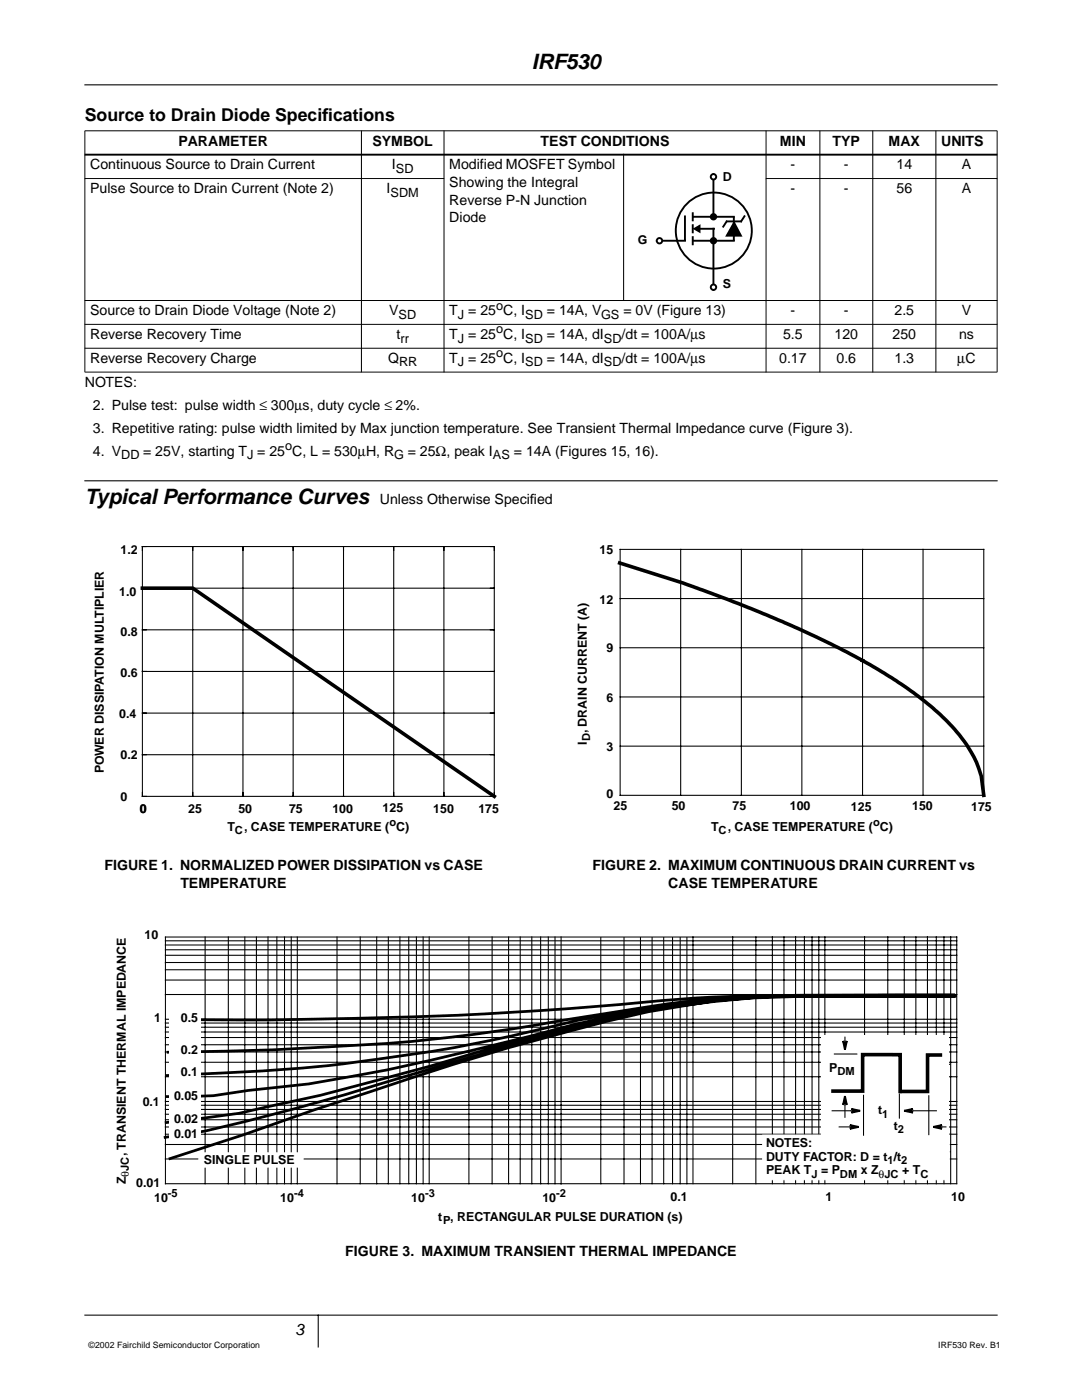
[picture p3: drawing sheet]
<svg xmlns="http://www.w3.org/2000/svg" width="216mm" height="279mm" viewBox="0 0 216 279" stroke-linecap="round" stroke-linejoin="round" font-family="sans-serif">
<path d="M16.9 16.9h182.1M16.9 262.5h182.1M63.5 262.5v6.3" fill="none" stroke="#000" stroke-width=".21"/>
<path d="M16.9 95.6h182.1v2.1h-182.1z" fill-rule="evenodd" fill="#fff"/>
<path d="M16.9 96h182.1z" fill="#fff" stroke="#000" stroke-width=".21"/>
<g fill="#000" stroke="#000" stroke-width=".2">
<path d="M16.9 35.6h71.7zM16.9 26.1h182.1zM152.8 35.6h46.2zM16.9 60h182.1zM16.9 26.1v48.1zM72.1 26.1v48.2zM88.6 26.1v48.2zM124.4 30.7v29.3zM152.9 26.1v48.2zM163.6 26.1v48.2zM174.2 26.1v48.2zM186.7 26.1v48.2z"/>
<path d="M199 26.1v48.1zM16.9 64.7h182.1zM16.9 69.5h182.1zM16.9 74.3h182.1z"/>
</g>
<path d="M16.9 30.9h182.1z" fill="#000" stroke="#000" stroke-width=".38"/>
<path d="M137.5 40.3a7.6 7.6 0 0 1 4.9-1.9v7.6v-7.6a7.6 7.6 0 0 1 7.3 9.8 7.6 7.6 0 0 1-11.4 4.2 7.6 7.6 0 0 1-.8-12.1z" fill="#fff"/>
<circle cx="142.4" cy="46" r="7.6" fill="none" stroke="#000" stroke-width=".38"/>
<g fill="#fff" stroke="#000" stroke-width=".38">
<path d="M142.4 34.7v8.5z"/>
<path d="M142.4 45.7v12.2z"/>
<path d="M131.1 48h5.6z"/>
<path d="M138.2 42.6v1.4z"/>
<path d="M138.4 48h8z"/>
</g>
<path d="M138.6 45.7l1-.6v1.1z" fill="none" stroke="#000" stroke-width=".38"/>
<path d="M138.6 45.7l1-.6v1.1z" fill="#000"/>
<g fill="#fff" stroke="#000" stroke-width=".38">
<path d="M139.8 45.7h2.7z"/>
<path d="M138.4 43.3h8z"/>
<path d="M146.4 43.4v4.5z"/>
<path d="M145 44.2l-.7 1z"/>
</g>
<path d="M136.7 43.2v4.7zM138.2 44.9v1.5zM138.2 47.3v1.5zM146.5 44.4l1.3 2.6h-2.8zM145 44.2h2.9zM148.5 43.2l-.6 1z" fill="#000" stroke="#000" stroke-width=".38"/>
<path d="M141.9 43l.5-.3v.6v-.6a.55 .55 0 0 1 .5 .7 .55 .55 0 0 1-.7 .4 .55 .55 0 0 1-.3-.8zM141.9 47.8l.5-.3v.5v-.5a.55 .55 0 0 1 .5 .6 .55 .55 0 0 1-.7 .5 .55 .55 0 0 1-.3-.8z" fill="#000"/>
<g fill="none" stroke="#000" stroke-width=".38">
<circle cx="142.4" cy="43.3" r=".54"/>
<circle cx="142.4" cy="48" r=".54"/>
</g>
<path d="M142.1 34.8l.3-.1v.6v-.6a.55 .55 0 0 1 .5 .8 .55 .55 0 0 1-.9 .2 .55 .55 0 0 1 .1-.9z" fill="#fff"/>
<circle cx="142.4" cy="35.3" r=".54" fill="none" stroke="#000" stroke-width=".38"/>
<path d="M142.1 56.8h.3v.5v-.5a.55 .55 0 0 1 .5 .7 .55 .55 0 0 1-.9 .2 .55 .55 0 0 1 .1-.9z" fill="#fff"/>
<circle cx="142.4" cy="57.3" r=".54" fill="none" stroke="#000" stroke-width=".38"/>
<path d="M131.1 47.8l.5-.3v.5v-.5a.55 .55 0 0 1 .5 .6 .55 .55 0 0 1-.7 .5 .55 .55 0 0 1-.3-.8z" fill="#fff"/>
<circle cx="131.6" cy="48" r=".54" fill="none" stroke="#000" stroke-width=".38"/>
<g fill="none" stroke="#000" stroke-width=".21">
<path d="M28.4 117.4h70.2M28.4 109.1h70.2v49.8h-70.2zM38.5 109.1v49.8M48.5 109.1v49.8M58.5 109.1v49.8M68.5 109.1v49.8M78.6 109.1v49.8M88.6 109.1v49.8M123.7 119.5h72.6M123.7 109.6h72.6v49.1h-72.6zM135.8 109.6v49.1M147.9 109.6v49.1"/>
<path d="M160 109.6v49.1M172.1 109.6v49.1M184.2 109.6v49.1M28.4 134h70.2M28.4 125.7h70.2M123.7 139.1h72.6M123.7 129.3h72.6M28.4 150.6h70.2M28.4 142.3h70.2M123.7 148.9h72.6M33 187h157.9v49.2h-157.9zM33 198.5h157.9"/>
<path d="M33 195.6h157.9M33 193.5h157.9M33 192.1h157.9M33 190.6h157.9M33 189.5h157.9M33 188.6h157.9M33 187.8h157.9M40.9 187v49.2M45.6 187v49.2M48.9 187v49.2M51.2 187v49.2M53.5 187v49.2"/>
<path d="M55.2 187v49.2M56.8 187v49.2M58.1 187v49.2M59.3 187v49.2M67.2 187v49.2M71.9 187v49.2M75.2 187v49.2M77.5 187v49.2M79.8 187v49.2M81.6 187v49.2M83.1 187v49.2M84.4 187v49.2"/>
<path d="M85.6 187v49.2M93.6 187v49.2M98.2 187v49.2M101.5 187v49.2M103.8 187v49.2M106.1 187v49.2M107.9 187v49.2M109.4 187v49.2M110.7 187v49.2M112 187v49.2M119.9 187.1v49.1M124.5 187.1v49.1"/>
<path d="M127.8 187.1v49.1M130.1 187.1v49.1M132.4 187.1v49.1M134.2 187.1v49.1M135.7 187.1v49.1M137.1 187.1v49.1M138.3 187v49.2M146.2 187v49.2M150.8 187v49.2M154.1 187v49.2M156.4 187v49.2M158.7 187v49.2"/>
<path d="M160.5 187v49.2M162 187v49.2M163.4 187v49.2M164.6 187v49.2M172.5 187v49.2M177.1 187v49.2M180.4 187v49.2M182.7 187v49.2M185.1 187v49.2M186.8 187v49.2M188.4 187v49.2M189.7 187v49.2"/>
<path d="M33 219.8h157.9M33 214.9h157.9M33 212h157.9M33 209.9h157.9M33 208.5h157.9M33 207.1h157.9M33 206h157.9M33 205h157.9M33 204.2h157.9M33 203.4h157.9M183.4 212.4h6.1M33 231.3h157.9"/>
<path d="M33 228.4h157.9M33 226.4h157.9M33 224.9h157.9M33 223.5h157.9M33 222.4h157.9M33 221.4h157.9M33 220.6h157.9M183.4 229.9h6.2"/>
</g>
<path d="M28.4 117.4h10.1l60.1 41.5M123.6 112.4l12.7 4 11.1 4.1 8.7 3.6 11.2 5.2 6.3 3.3 3.3 2.1a59.7 59.7 0 0 1 14.5 12 24.1 24.1 0 0 1 4.4 8.2l.5 3.8" fill="none" stroke="#000" stroke-width=".72"/>
<path d="M189.9 198.7h-31.4l-9.4 .4-6.7 .5a220.5 220.5 0 0 0-37.7 7.7l-18.9 5.5-21.8 5.8-16.3 3.6-14.5 1.8M190 198.7l-35.5 .1-11.6 .9-6.6 1.1a195.1 195.1 0 0 0-23.2 5.1 531.6 531.6 0 0 0-39.4 12l-11 3.6-14 4.9-14.8 4.8M190.3 198.5l-16.7 .1a346.7 346.7 0 0 0-30.9 .7 388.8 388.8 0 0 0-27 3.8l-11.9 2-11.8 1.7a494.9 494.9 0 0 1-37.5 2.7l-21 .5M190.3 198.8h-29.4l-10.8 .4-7.5 .7-18.3 2.4-9.8 2.2a516.2 516.2 0 0 1-52.9 11.8l-12.1 1.3-6.9 1.1-9.3 .1M190.5 198.8h-31.3a154.5 154.5 0 0 0-30.4 2.5l-3.3 .5a178.5 178.5 0 0 0-20.4 4.2l-4.1 1a339.7 339.7 0 0 1-61.6 7.4l-6.1 .2M190.5 198.6l-26.4 .1a176.5 176.5 0 0 0-33.5 2.6 583.9 583.9 0 0 0-42 11.2l-12.6 3.8a470.3 470.3 0 0 1-35.1 9.4l-7.9 1.3M190.7 198.7l-42.6 .1-8.8 .3-27.4 2.3-19.7 1.2-17.1 .5-20.1 .4h-20.1" fill="none" stroke="#000" stroke-width=".55"/>
<path d="M152.2 226.5h37.2v8.9h-37.2z" fill-rule="evenodd" fill="#fff" stroke="#fff" stroke-width=".21"/>
<path d="M163.9 206.7h25.5v20.4h-25.5z" fill-rule="evenodd" fill="#fff"/>
<path d="M166.2 217.8h5.9v-7.3h7.5v7.3M187.6 210.5h-2.5v7.3h-5.4" fill="none" stroke="#000" stroke-width=".72"/>
<path d="M166.5 210.4h4.5M168.6 207v1.4M168.6 219.8v3.2M172.3 218.6v8M179.5 218.4v4.7M185.3 218.7v7.7M166 221.7h4.5M167.4 224.9h2.8M181.5 221.7h5.3M187.3 224.9h1.5" fill="none" stroke="#000" stroke-width=".21"/>
<path d="M168.2 207.8l.4 .6 .4-.6-.4 1.7zM168.6 218.8l.4 1.7-.4-.7-.4 .7zM169.6 224.5l1.7 .4-1.7 .4 .6-.4zM169.9 221.3l1.7 .4-1.7 .3 .6-.3zM180.4 221.7l1.7-.4-.6 .4 .6 .3zM186.2 224.9l1.7-.4-.6 .4 .6 .4z" fill="none" stroke="#000" stroke-width=".38"/>
<path d="M168.2 207.8l.4 .6 .4-.6-.4 1.7zM168.6 218.8l.4 1.7-.4-.7-.4 .7zM169.6 224.5l1.7 .4-1.7 .4 .6-.4zM169.9 221.3l1.7 .4-1.7 .3 .6-.3zM180.4 221.7l1.7-.4-.6 .4 .6 .3zM186.2 224.9l1.7-.4-.6 .4 .6 .4z" fill="#000"/>
<path d="M33.8 202.1h6.3v26h-6.3z" fill-rule="evenodd" fill="#fff"/>
<path d="M39.7 230.1h20.8v2.8h-20.8z" fill-rule="evenodd" fill="#fff" stroke="#fff" stroke-width=".21"/>
<g font-size="4.2">
<text x="106.1" y="13.8">IRF530</text>
<text x="16.9" y="100.5">Typical Performance Curves</text>
</g>
<g font-size="3.5">
<text x="16.9" y="24.2">Source to Drain Diode Specif</text>
<text x="64.3" y="24.2">ications</text>
</g>
<text font-size="3.2" x="58.9" y="266.5">3</text>
<g font-size="2.8">
<text x="35.6" y="29">PARAMETER</text>
<text x="74.3" y="29">SYMBOL</text>
<text x="107.9" y="29">TEST CONDITIONS</text>
<text x="155.6" y="29">MIN</text>
<text x="166.1" y="29">TYP</text>
<text x="177.3" y="29">MAX</text>
<text x="187.8" y="29">UNITS</text>
<text x="18" y="33.8">Continuous Source to Drain Current</text>
<text x="78.2" y="33.8">I</text>
<text x="89.7" y="33.8">Modified MOSFET Symbol</text>
<text x="157.8" y="33.8">-</text>
<text x="168.4" y="33.8">-</text>
<text x="178.9" y="33.8">14</text>
<text x="191.9" y="33.8">A</text>
<text x="18" y="38.6">Pulse Source to Drain Current (Note 2)</text>
<text x="77.1" y="38.6">I</text>
<text x="89.7" y="37.3">Showing the Integral</text>
<text x="89.7" y="40.9">Reverse P-N Junction</text>
<text x="157.8" y="38.6">-</text>
<text x="168.4" y="38.6">-</text>
<text x="178.9" y="38.6">56</text>
<text x="191.9" y="38.6">A</text>
<text x="89.7" y="44.4">Diode</text>
<text x="18" y="62.9">Source to Drain Diode Voltage (Note 2)</text>
<text x="77.7" y="62.9">V</text>
<text x="89.7" y="62.9">T</text>
<text x="157.8" y="62.9">-</text>
<text x="168.4" y="62.9">-</text>
<text x="178.5" y="62.9">2.5</text>
<text x="191.9" y="62.9">V</text>
<text x="18" y="67.7">Reverse Recovery Time</text>
<text x="79.1" y="67.7">t</text>
<text x="89.7" y="67.7">T</text>
<text x="156.3" y="67.7">5.5</text>
<text x="166.5" y="67.7">120</text>
<text x="178.1" y="67.7">250</text>
<text x="191.4" y="67.7">ns</text>
<text x="16.9" y="77.2">NOTES:</text>
<text x="18" y="72.4">Reverse Recovery Charge</text>
<text x="77.4" y="72.4">Q</text>
<text x="89.7" y="72.4">T</text>
<text x="155.5" y="72.4">0.17</text>
<text x="166.9" y="72.4">0.6</text>
<text x="178.5" y="72.4">1.3</text>
<text x="191" y="72.4">µC</text>
<text x="18.5" y="81.8">2. Pulse test: pulse width ≤ 300µs, duty cycle ≤ 2%.</text>
<text x="18.5" y="86.4">3. Repetitive rating: pulse width limited by Max junction temperature. See Transient Thermal Impedance curve (Figure 3).</text>
<text x="18.5" y="91">4. V</text>
<text x="75.8" y="100.5">Unless Otherwise Specif</text>
<text x="105.8" y="100.5">ied</text>
<text x="20.8" y="173.7">FIGURE 1. NORMALIZED POWER DISSIPATION vs CASE</text>
<text x="118.2" y="173.7">FIGURE 2. MAXIMUM CONTINUOUS DRAIN CURRENT vs</text>
<text x="36" y="177.2">TEMPERATURE</text>
<text x="133.3" y="177.2">CASE TEMPERATURE</text>
<text x="68.9" y="250.6">FIGURE 3. MAXIMUM TRANSIENT THERMAL IMPEDANCE</text>
</g>
<g font-size="2.5">
<text x="79" y="34.5">SD</text>
<text x="77.9" y="39.3">SDM</text>
<text x="144.2" y="36.2">D</text>
<text x="127.3" y="48.6">G</text>
<text x="144.2" y="57.5">S</text>
<text x="79.5" y="63.6">SD</text>
<text x="91.4" y="63.6">J = 25 C, ISD = 14A, VGS = 0V (Figure 13)</text>
<text x="99" y="61.8">o</text>
<text x="79.9" y="68.4">rr</text>
<text x="91.4" y="68.4">J = 25 C, ISD = 14A, dISD/dt = 100A/µs</text>
<text x="99" y="66.5">o</text>
<text x="99" y="71.3">o</text>
<text x="79.6" y="73.1">RR</text>
<text x="91.4" y="73.1">J = 25 C, ISD = 14A, dISD/dt = 100A/µs</text>
<text x="56.9" y="89.8">o</text>
<text x="24.2" y="91.7">DD = 25V, starting TJ = 25 C, L = 530µH, RG = 25Ω, peak IAS = 14A (Figures 15, 16).</text>
<text x="24.1" y="110.5">1.2</text>
<text x="119.6" y="110.5">15</text>
<text x="23.8" y="118.9">1.0</text>
<text x="119.6" y="120.5">12</text>
<text x="24.1" y="127">0.8</text>
<text x="121" y="130.2">9</text>
<text x="24.1" y="135.1">0.6</text>
<text x="23.8" y="143.3">0.4</text>
<text x="121" y="140.1">6</text>
<text x="117.1" y="148.6" transform="rotate(-90 117.1 148.6)">I , DRAIN CURRENT (A)</text>
<text x="121" y="149.8">3</text>
<text x="20.7" y="154.4" transform="rotate(-90 20.7 154.4)">POWER DISSIPATION MULTIPLIER</text>
<text x="24.1" y="151.4">0.2</text>
<text x="24.1" y="159.8">0</text>
<text x="121" y="159.3">0</text>
<text x="122.4" y="161.7">25</text>
<text x="134" y="161.7">50</text>
<text x="146.2" y="161.7">75</text>
<text x="157.6" y="161.7">100</text>
<text x="169.8" y="161.8">125</text>
<text x="182" y="161.7">150</text>
<text x="193.8" y="161.8">175</text>
<text x="27.9" y="162.2">0</text>
<text x="37.5" y="162.2">25</text>
<text x="45.4" y="165.8">T</text>
<text x="47.6" y="162.2">50</text>
<text x="57.7" y="162.2">75</text>
<text x="66.3" y="162.2">100</text>
<text x="76.3" y="162">125</text>
<text x="86.5" y="162.3">150</text>
<text x="95.5" y="162.2">175</text>
<text x="141.9" y="165.8">T</text>
<text x="28.8" y="187.3">10</text>
<text x="30.8" y="203.9">1</text>
<text x="36.1" y="204">0.5</text>
<text x="36.1" y="214.8">0.1</text>
<text x="36.1" y="210.4">0.2</text>
<text x="165.4" y="213.9">P</text>
<text x="28.5" y="220.7">0.1</text>
<text x="34.7" y="219.4">0.05</text>
<text x="34.7" y="224.1">0.02</text>
<text x="34.7" y="227.1">0.01</text>
<text x="175.2" y="222.4">t</text>
<text x="178.4" y="225.6">t</text>
<text x="25.1" y="230.8" transform="rotate(-90 25.1 230.8)">, TRANSIENT THERMAL IMPEDANCE</text>
<text x="40.7" y="232.4">SINGLE PULSE</text>
<text x="152.9" y="228.8">NOTES:</text>
<text x="152.9" y="231.7">DUTY FACTOR: D = t</text>
<text x="25.1" y="236.3" transform="rotate(-90 25.1 236.3)">Z</text>
<text x="27.2" y="236.9">0.01</text>
<text x="30.8" y="239.9">10</text>
<text x="55.9" y="239.9">10</text>
<text x="82.1" y="239.9">10</text>
<text x="108.2" y="239.9">10</text>
<text x="133.8" y="239.8">0.1</text>
<text x="152.9" y="234.4">PEAK T</text>
<text x="163.8" y="234.4">= P</text>
<text x="164.7" y="239.8">1</text>
<text x="189.8" y="239.7">10</text>
<text x="87.4" y="243.8">t</text>
</g>
<g font-size="2.2">
<text x="117.7" y="147.9" transform="rotate(-90 117.7 147.9)">D</text>
<text x="46.9" y="166.4">C, CASE TEMPERATURE ( C)</text>
<text x="77.7" y="164.8">o</text>
<text x="143.4" y="166.4">C, CASE TEMPERATURE ( C)</text>
<text x="174.2" y="164.8">o</text>
<text x="167.1" y="214.5">DM</text>
<text x="176" y="223">1</text>
<text x="179.2" y="226.2">2</text>
<text x="177.1" y="232.3">1/t2</text>
<text x="25.7" y="234.8" transform="rotate(-90 25.7 234.8)">θJC</text>
<text x="33.5" y="238.9">-5</text>
<text x="58.7" y="238.9">-4</text>
<text x="84.8" y="238.9">-3</text>
<text x="111" y="238.9">-2</text>
<text x="161.9" y="235">J</text>
<text x="167.6" y="235">DM x ZθJC + TC</text>
<text x="88.5" y="244.4">P, RECTANGULAR PULSE DURATION (s)</text>
</g>
<g font-size="1.7">
<text x="17.7" y="269">©2002 Fairchild Semiconductor Corporation</text>
<text x="187.2" y="269">IRF530 Rev. B1</text>
</g>
</svg>
